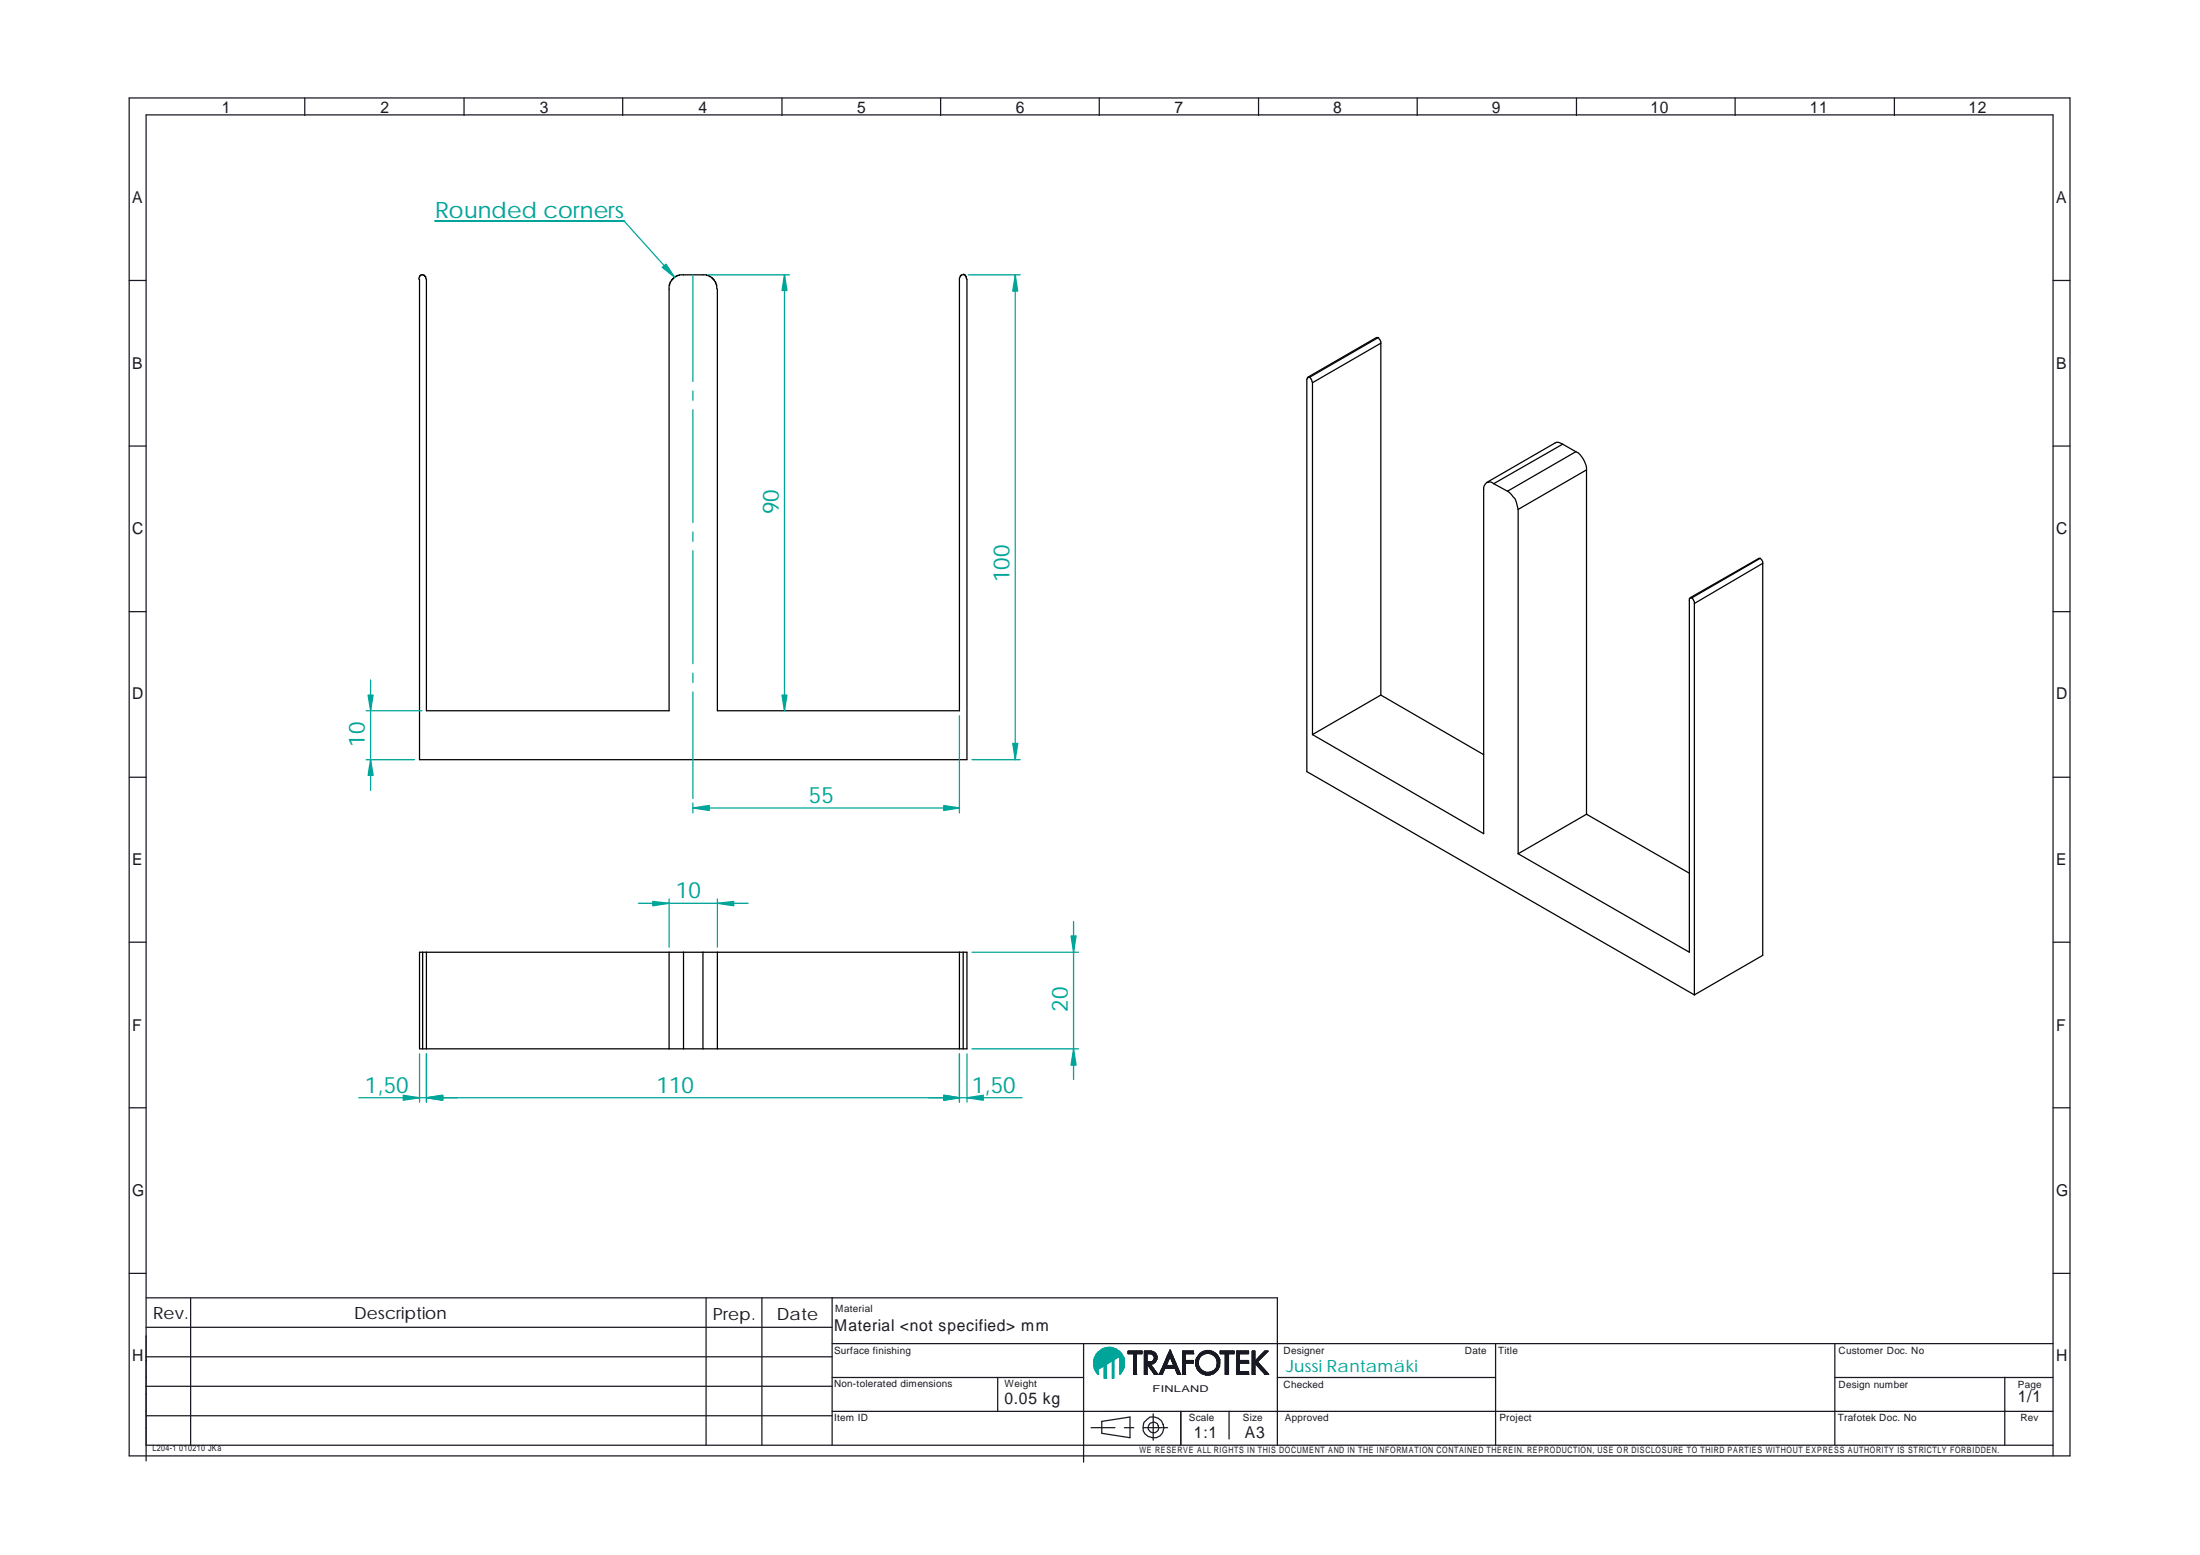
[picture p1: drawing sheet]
<svg xmlns="http://www.w3.org/2000/svg" width="297mm" height="210mm" viewBox="0 0 297 210" stroke-linecap="round" stroke-linejoin="round" font-family="sans-serif">
<g fill="none" stroke="#191924" stroke-width=".17">
<path d="M17.4 13.2h262.1v183.3h-262.1zM41.1 13.2v2.4M62.7 13.2v2.4M84.1 13.2v2.4M105.6 13.2v2.4M127 13.2v2.4M148.4 13.2v2.4M169.9 13.2v2.4M191.3 13.2v2.4M212.9 13.2v2.4M234.3 13.2v2.4M255.8 13.2v2.4"/>
<path d="M17.4 37.9h2.3M277.2 37.9h2.3M17.4 60.2h2.3M277.2 60.2h2.3M17.4 82.6h2.3M277.2 82.6h2.3M17.4 104.9h2.3M277.2 104.9h2.3M17.4 127.2h2.3M277.2 127.2h2.3M17.4 149.5h2.3M277.2 149.5h2.3"/>
<path d="M17.4 171.9h2.3M19.7 175.2h152.8v19.9M19.7 179.2h92.7M25.7 175.2v19.9M95.3 175.2v19.9M102.9 175.2v19.9M112.4 175.2v19.9M277.2 171.9h2.3M19.7 183.1h92.7M19.7 187.1h92.7M19.7 191.1h92.7M19.7 195.1h257.5"/>
<path d="M112.4 190.5h164.8M112.4 185.9h33.9M112.4 181.4h164.8M134.7 185.9v4.6M146.3 181.4v16M147.3 192.7h3.2M148.8 191.9l3.8-.6v2.8l-3.8-.6zM151.8 192.7h1.3M152.3 182.7h.8M152.4 182.4l-.1 .1M152.5 182.4l-.2 .2M152.6 182.4l-.3 .2"/>
<path d="M152.7 182.4l-.4 .3M152.7 182.4l-.3 .3M152.8 182.4l-.3 .3M153.1 185.5h.4M153.1 182.7v2.8M153.2 182.4l-.3 .3 .3-.3-.4 .3 .3-.3-.4 .3 .2-.3-.3 .3M153.3 182.4l-.3 .3M153.4 182.4l-.3 .3M153.4 182.9l-.3 .3 .3-.4-.3 .3M153.4 183l-.3 .3M153.4 183.1l-.3 .3M153.4 183.1l-.3 .4"/>
<path d="M153.4 183.2l-.3 .4M153.4 183.3l-.3 .4M153.4 183.4l-.3 .3M153.4 183.5l-.3 .3M153.4 183.6l-.3 .3M153.4 183.7l-.3 .3M153.4 183.7l-.3 .4M153.4 183.8l-.3 .4M153.4 184l-.3 .3 .3-.4-.3 .3M153.4 184.1l-.3 .3M153.4 184.2l-.3 .3M153.4 184.2l-.3 .4"/>
<path d="M153.4 184.3l-.3 .4M153.4 184.5l-.3 .3 .3-.4-.3 .4M153.4 184.6l-.3 .3M153.4 184.7l-.3 .3M153.4 184.8l-.3 .3M153.4 184.8l-.3 .4M153.4 184.9l-.3 .4M153.4 185.1l-.3 .3 .3-.4-.3 .3M153.4 185.2l-.3 .3M153.4 185.3l-.2 .2M153.4 185.4l-.1 .1M153.5 182.4l-.4 .4"/>
<path d="M153.6 182.4l-.5 .5M153.7 182.4l-.6 .6M153.8 182.4l-.7 .7M153.8 182.4l-.3 .3M153.9 182.4l-.3 .3M154.2 182.4v.3h-.8v2.8M154.2 182.4h-1.9v.3M154.2 182.4l-.4 .3 .2-.3-.3 .3M154.2 182.4l-.3 .3 .3-.2-.2 .2 .2-.1-.1 .1 .1-.1M154.3 192.7h3.3M154.5 185.5h.4M154.6 182.4l-.1 .1"/>
<path d="M154.7 182.4l-.2 .2M154.9 191.6l.4-.3a1.44 1.44 0 0 1 1.8 1.8 1.44 1.44 0 0 1-2.5 .5l-.3-.5v-.6l.1-.5zM154.9 183.8h.5M154.9 182.4l-.4 .3 .3-.3-.3 .2M154.9 182.8l-.4 .3M154.9 182.9l-.4 .3M154.9 183l-.4 .3M154.9 183.1l-.4 .3M154.9 183.1l-.4 .4M154.9 183.2l-.4 .4M154.9 183.3l-.4 .4M154.9 183.5l-.4 .3 .4-.4-.4 .3"/>
<path d="M154.9 183.6l-.4 .3M154.9 183.7l-.4 .3M154.9 183.7l-.4 .4M154.9 183.8l-.4 .4M154.9 184.2l-.4 .4M154.9 184.3l-.4 .4M154.9 184.4l-.4 .4M154.9 184.6l-.4 .3 .4-.4-.4 .3M154.9 184.7l-.4 .3M154.9 184.8l-.4 .3M154.9 184.8l-.4 .4M154.9 184.9l-.4 .4"/>
<path d="M154.9 185.1l-.4 .3 .4-.4-.4 .3M154.9 185.2l-.4 .3M154.9 185.3l-.3 .2M154.9 185.3l-.2 .2M154.9 185.4l-.1 .1M154.9 184.2v1.3M154.9 184.2l1 1.3M154.9 182.4l-.4 .4M154.9 184.2l.3-.4-.7 .7 .6-.7-.6 .6 .5-.6-.5 .5M154.9 184.2l.4-.4-.4 .4M155 182.4l-.5 .5M155.1 182.4l-.6 .6"/>
<path d="M155.1 182.7l.4-.3-.2 .3M155.2 184.5l.2-.2-.2 .3M155.3 184.2h.1M155.3 184.2l1 1.3M155.3 184.2l-.2 .1M155.4 182.4a.89 .89 0 0 1 .8 .9 .89 .89 0 0 1-.8 .9M155.4 182.7a.55 .55 0 0 1 .5 .6 .55 .55 0 0 1-.5 .5M155.4 182.7h-.5v1.1M155.4 182.4h-.9v3.1M155.4 182.4l-.5 .3 .3-.3-.7 .7M155.4 182.7l.3-.2-.3 .2M155.4 183.8l-.4 .4"/>
<path d="M155.4 184.2l-.3 .2 .3-.2-.2 .3M155.4 184.2l-.2 .3M155.4 184.4l-.1 .2M155.5 183.8l-.5 .4M155.5 184.1l.7-.6-.6 .6M155.5 184.4l-.2 .3 .2-.2-.1 .3M155.6 182.5l-.2 .2M155.6 183.7l-.6 .6 1.2-1.1-.8 1M155.6 184.5l-.2 .3M155.6 184.6l-.2 .2M155.6 185.1l.3-.2-.3 .3M155.7 184.7l-.3 .2"/>
<path d="M155.7 184.8l-.2 .1M155.7 190.9v3.5M155.8 182.5l-.3 .2M155.8 182.6l-.3 .2M155.8 183l.2-.3-.2 .4M155.8 183.5l.4-.4-.4 .5M155.8 184.8l-.3 .2 .3-.2-.2 .3M155.8 185.4l.2-.2-.1 .2M155.9 185.5h.5M155.9 182.6l-.3 .2M155.9 184.8l-.3 .3M155.9 185l-.2 .2"/>
<path d="M156 182.6l-.3 .3M156 182.7l-.3 .3M156 185l-.3 .3M156 185.1l-.2 .2 .2-.2M156 182.8l-.2 .3M156 183.8l-.1 .1M156.1 183.6l-.4 .5M156.1 183.7l-.3 .3M156.1 185.3l-.2 .2M156.1 185.3l-.1 .2 .2-.2-.2 .2 .2-.1-.1 .1M156.2 183l-.3 .3 .2-.3-.2 .2 .2-.4-.3 .3M156.2 183.1l-.3 .3"/>
<path d="M156.2 183.4l-.8 .8 .8-.9-.8 .9M156.3 185.4l-.1 .1M156.5 185.5h.5M156.7 185.1l.9-.8-.9 .9M157.1 185.2l-.4 .3M157.1 185.3l-.3 .2M157.1 185l-.5 .5M157.2 184.8l-.7 .6M157.2 184.7l-.6 .6M157.2 184.8l-.7 .7M157.3 184.7h1.4M157.3 184.7l-.4 .8 .1-.1"/>
<path d="M157.3 184.7l.3-.4-1 1M157.5 184.3h1M157.5 184.3l.5-1.2 .5 1.2M157.5 184.2l-.7 .6M157.5 184.3l-.7 .6M157.5 184.3l-.8 .7M157.6 183.1l.6-.5-.7 .7M157.6 184.1l-.7 .7M157.6 184l-.6 .7M157.6 183.8l-.6 .7M157.6 183.9l-.6 .7M157.6 182.9l.5-.3-.5 .4"/>
<path d="M157.6 183.7l-.5 .7M157.7 183.7l-.6 .6M157.7 183.6l-.6 .6M157.7 184.3l-.3 .4M157.8 182.6l.3-.2-.3 .3M157.8 183.5l-.7 .7M157.8 184.3l-.3 .4M157.9 183.2l-.7 .7M157.9 183.3l-.8 .8M157.9 183.1l-.6 .7M157.9 184.3l-.3 .4 .4-.4-.4 .4M158 182.2l-1.5 3.3"/>
<path d="M158 182.2l1.3 3.3M158 182.3l-.1 .1M158 182.4l-.2 .2M158 182.2v.1M158 182.3l-.1 .2M158.1 182.5l-.4 .3M158.1 184.3l-.4 .4M158.2 182.7l-.8 .8M158.2 182.8l-.8 .8M158.2 182.6l-.6 .5M158.2 184.3l-.4 .4M158.2 184.7l.5-.6-.5 .6"/>
<path d="M158.2 182.9l-.2 .2M158.2 183l-.2 .2M158.2 182.8l-.9 .9M158.2 184.3l-.3 .4M158.3 183.1l-.2 .2M158.3 183.1l-.2 .3M158.3 183l-.2 .2M158.3 184.3l-.3 .4M158.4 183.1l-.2 .3M158.4 183.2l-.2 .3M158.4 183.3l-.2 .3M158.4 184.3l-.3 .4 .4-.4"/>
<path d="M158.4 184.7l.4-.5-.3 .5 .3-.4-.2 .4 .3-.3-.2 .3M158.5 183.4l-.3 .3M158.5 183.5l-.3 .2M158.5 183.6l-.3 .2M158.6 183.6l-.3 .2M158.6 183.7l-.3 .2M158.6 183.7l-.3 .3M158.7 184.7l.3 .8M158.7 183.7l-.3 .3M158.7 183.8l-.3 .3M158.7 183.9l-.3 .3M158.7 184l-.2 .2"/>
<path d="M158.7 184.2l-.4 .5 .5-.5M158.9 184.5l-.2 .3M159 185.5h.4M159 184.6l-.3 .2M159 184.7l-.3 .2M159 184.8l-.3 .2M159.1 184.8l-.3 .2M159.1 184.8l-.3 .3M159.1 184.9l-.3 .3M159.2 184.9l-.3 .3M159.2 185l-.3 .3M159.2 185.1l-.3 .2"/>
<path d="M159.3 185.2l-.3 .2M159.3 185.3l-.3 .2M159.3 185.3l-.2 .2 .2-.2-.1 .2 .1-.1v.1M159.4 190.5v4.6M159.7 185.5h.4M159.7 185.5l.3-.2-.2 .2 .2-.2-.1 .2 .1-.1-.1 .1M159.8 182.4l-.1 .1M160 183.7h1.1M160 182.8l-.3 .3M160 183l-.3 .3M160 183.1l-.3 .3M160 183.1l-.3 .4"/>
<path d="M160 183.4l-.3 .3 .3-.4-.3 .4M160 183.6l-.3 .3M160 183.7l-.3 .3M160 183.7l-.3 .4 .4-.4M160 184.1l-.3 .3M160 184.2l-.3 .3M160 184.2l-.3 .4M160 184.5l-.3 .3 .3-.4-.3 .4M160 184.6l-.3 .3M160 184.7l-.3 .3M160 184.8l-.3 .3M160 182.9l-.3 .3"/>
<path d="M160 183.2l-.3 .4M160 183.5l-.3 .3M160 184.3l-.3 .4M160 184.8l-.3 .4M160 185l-.3 .3 .3-.4-.3 .4M160 185.1l-.3 .3M160 185.2l-.3 .3M160.2 182.4l-.5 .5 .4-.5-.4 .4 .3-.4-.3 .3 .2-.3-.2 .2 .2-.2-.2 .2M160.3 182.4l-.6 .6M160.4 182.4l-.7 .7M160.4 183.7l-.7 .6 .6-.6-.6 .5 .5-.5-.5 .5M160.4 182.4l-.3 .3"/>
<path d="M160.6 183.7l-.4 .3 .2-.3-.3 .3M160.7 183.7l-.3 .3M160.8 182.4l-.4 .3 .2-.3-.3 .3 .2-.3-.3 .3M160.8 183.7l-.4 .3M160.9 183.7l-.4 .3M160.9 182.4l-.4 .3M161 182.4l-.4 .3M161 182.4l-.3 .3M161.1 182.4h-1.4v3.1M161.1 182.4v.3M161.1 183.7v.3h-1.1v1.5M161.1 182.4l-.2 .3 .2-.2-.1 .2 .1-.1-.1 .1 .1-.1"/>
<path d="M161.1 183.7l-.4 .3 .3-.3-.4 .3M161.1 182.4l-.3 .3M161.1 183.7l-.2 .3 .2-.3-.1 .3 .1-.2-.1 .2 .1-.1M161.2 182.7h-1.2v1M161.5 184.6l.3-.3-.3 .4M161.7 184.9l.3-.2-.2 .2M161.8 183.8l-.3 .4 .3-.2-.3 .3 .3-.2-.3 .3 .3-.2-.3 .3 .3-.3M161.8 183.6l-.3 .4 .3-.3M161.8 183.7l-.3 .4M161.9 183.5l-.4 .4M161.9 184.4l-.3 .3M161.9 184.5l-.3 .3"/>
<path d="M161.9 184.6l-.3 .2M162 183.3l-.5 .5M162 184.6l-.3 .2M162.1 182.7a1.63 1.63 0 0 1 2.4 .5 1.63 1.63 0 0 1-.9 2.3 1.61 1.61 0 0 1-2-.7 1.61 1.61 0 0 1 .5-2.1zM162.1 183.1l-.6 .6M162.1 182.6l-.3 .4M162.1 185.3l.2-.3-.2 .3M162.1 184.8l-.3 .2M162.1 184.8l-.2 .2M162.1 184.8l-.2 .3 .2-.2-.1 .3M162.2 182.6l-.5 .5M162.2 184.9l-.2 .3"/>
<path d="M162.2 185l-.2 .2M162.3 182.5l-.7 .7M162.4 182.5l-.9 .8M162.5 182.5l-1 .9M162.5 185.1l-.4 .2M162.6 182.4l-1.1 1.1M162.6 185.2l-.3 .2M162.6 182.7l.5-.4-.4 .4M162.6 185.2l-.2 .2 .3-.2M162.7 185.3l-.2 .2M162.8 182.4l-1.3 1.3 1.2-1.3-1.2 1.2M162.8 182.6l.4-.3-.4 .4"/>
<path d="M162.8 185.3l-.2 .2 .4-.2-.3 .3 .4-.3-.3 .3 .4-.3-.3 .3 .3-.3M162.9 182.3l-.7 .7M163 182.3l-.5 .5M163.3 182.3l-.4 .3M163.3 182.4l-.2 .2 .4-.2-.3 .2 .4-.2M163.3 185.3l-.3 .3M163.4 182.7l.3-.2-.2 .2M163.5 185.2l-.4 .4M163.5 185.5l1.2-1.1-1.1 1.1M163.6 182.4l-.3 .2M163.6 182.4l-.3 .3M163.6 185.2l-.4 .4 .5-.4"/>
<path d="M163.7 182.4l-.3 .3M163.7 182.5l-.3 .2M163.8 182.5l-.2 .2M163.8 182.6l-.2 .2M163.8 185l-.6 .6M164 182.6l-.3 .2M164.1 182.6l-.4 .3M164.1 182.7l-.2 .2M164.2 182.7l-.3 .3M164.2 182.8l-.2 .2M164.3 182.8l-.3 .3M164.3 184.5l.4-.4-.4 .5"/>
<path d="M164.3 182.9l-.2 .2 .2-.1M164.3 184.2l.4-.3-.4 .4M164.4 183l-.2 .2 .2-.1M164.4 183.1l-.2 .2M164.4 183.1l-.1 .2 .2-.2-.2 .3M164.4 184.9l-.4 .4M164.5 183.2l-.2 .3M164.5 184.7l-.7 .7M164.5 184.8l-.6 .5M164.6 183.2l-.3 .3M164.6 183.4l-.3 .3 .3-.4-.3 .3M164.6 184.5l-.9 1"/>
<path d="M164.6 184.6l-.9 .9M164.7 183.5l-.4 .2M164.7 183.5l-.4 .3 .4-.2-.3 .4M164.7 183.7l-.4 .4M164.7 183.8l-.4 .4M164.7 184l-.4 .4M164.7 184.2l-.5 .6M164.7 184.3l-1.3 1.3 1.3-1.4-1.4 1.4M164.8 182.7h.6M164.8 182.5v-.1v.2l.1-.2-.1 .2 .2-.2-.2 .3M165.1 182.4l-.3 .3M165.2 182.4l-.4 .3"/>
<path d="M165.3 182.4l-.4 .3M165.4 182.4l-.4 .3M165.4 182.7v2.8M165.4 182.7l.5-.3-.5 .4 .5-.4-.5 .5 .6-.5-.6 .6 .7-.6-.2 .3M165.7 182.4l-.3 .3 .2-.3-.4 .3 .2-.3-.3 .3M165.8 182.4l-.4 .3M165.9 182.7v2.8h-.5M165.9 183.3l-.5 .4 .5-.5-.5 .4M165.9 182.7l-.5 .4M165.9 182.8l-.5 .3M165.9 182.9l-.5 .3M165.9 183l-.5 .3"/>
<path d="M165.9 183.1l-.5 .3M165.9 183.1l-.5 .4M165.9 183.4l-.5 .3M165.9 183.5l-.5 .3M165.9 183.6l-.5 .3M165.9 183.7l-.5 .3M165.9 183.8l-.5 .4 .5-.5-.5 .4M165.9 183.9l-.5 .3M165.9 184l-.5 .3M165.9 184.1l-.5 .3M165.9 184.2l-.5 .3M165.9 184.2l-.5 .4"/>
<path d="M165.9 184.4l-.5 .4 .5-.5-.5 .4M165.9 184.5l-.5 .3M165.9 184.6l-.5 .3M165.9 184.7l-.5 .3M165.9 184.8l-.5 .3M165.9 184.9l-.5 .4 .5-.5-.5 .4M165.9 185l-.5 .3M165.9 185.1l-.5 .3M165.9 185.4l-.2 .1 .2-.2-.3 .2 .3-.2-.4 .2 .4-.3-.5 .3M165.9 190.5v3.7M166.2 182.4l-.3 .3M166.3 182.4l-.4 .3"/>
<path d="M166.4 182.4l-.4 .3M166.5 182.4l-.4 .3M166.6 182.4v.3h-.7M166.6 182.4h-1.8v.3M166.6 182.4l-.4 .3M166.6 182.5l-.2 .2M166.6 182.6l-.1 .1 .1-.1-.1 .1M167 185.5h1.7M167 182.4v.1M167.1 182.4l-.1 .2M167.2 182.4l-.2 .2M167.3 183.7h1.3"/>
<path d="M167.3 185.2h1.3M167.3 182.9l-.3 .3M167.3 183.4l-.3 .3M167.3 182.4l-.3 .3 .4-.3-.4 .4M167.3 182.8l-.3 .3M167.3 183l-.3 .3M167.3 183.1l-.3 .3M167.3 183.1l-.3 .4M167.3 183.2l-.3 .4M167.3 183.3l-.3 .4M167.3 183.5l-.3 .3M167.3 183.7l-.3 .3 .3-.4-.3 .3"/>
<path d="M167.3 184.1l-.3 .3M167.3 184.2l-.3 .3M167.3 184.2l-.3 .4M167.3 184.3l-.3 .4M167.3 184.4l-.3 .4M167.3 184.5l-.3 .3M167.3 184.6l-.3 .3M167.3 184.8l-.3 .3 .3-.4-.3 .3M167.3 184.8l-.3 .4M167.3 184.9l-.3 .4M167.3 185l-.3 .3M167.3 185.1l-.3 .3"/>
<path d="M167.3 185.2l-.3 .3M167.4 183.7l-.4 .4M167.5 183.7l-.5 .5M167.5 182.4l-.5 .5M167.6 183.7l-.6 .5M167.6 182.4l-.6 .6M167.6 185.2l-.4 .3 .3-.3-.5 .3M167.6 185.2l-.3 .3M167.7 183.7l-.7 .6M167.7 185.2l-.3 .3M167.8 182.4l-.4 .3 .2-.3-.6 .7M167.8 183.7l-.3 .3"/>
<path d="M167.8 185.2l-.3 .3M167.9 182.4l-.3 .3M167.9 183.7l-.3 .3M168 182.4l-.4 .3M168 183.7l-.4 .3M168.1 182.4l-.4 .3M168.1 185.2l-.4 .3 .3-.3-.4 .3 .3-.3-.3 .3M168.2 183.7l-.3 .3 .2-.3-.4 .3M168.2 185.2l-.3 .3M168.3 183.7l-.3 .3M168.3 185.2l-.3 .3M168.4 182.4l-.3 .3 .2-.3-.3 .3 .2-.3-.4 .3"/>
<path d="M168.4 183.7l-.3 .3M168.5 182.4l-.4 .3M168.5 183.7l-.4 .3M168.6 182.4v.3h-1.3v1M168.6 182.4h-1.6v3.1M168.6 183.7v.3M168.6 185.2v.3M168.6 185.2l-.5 .3 .3-.3-.3 .3M168.6 182.6l-.1 .1 .1-.1-.2 .1 .2-.2-.3 .2M168.6 182.4l-.4 .3M168.6 183.7l-.4 .3M168.6 183.7l-.3 .3 .3-.3-.2 .3 .2-.2"/>
<path d="M168.6 183.9l-.1 .1M168.6 185.3l-.3 .2M168.6 185.3l-.2 .2M168.6 185.4l-.1 .1M168.7 184h-1.4v1.2M169.1 185.5h.4M169.1 184.1l1.7-1.7h.4l-1.7 1.7M169.2 182.4l-.1 .1M169.2 182.4l-.1 .2M169.3 182.4l-.2 .2M169.4 182.4h-.3v3.1M169.4 182.4v1.3"/>
<path d="M169.4 185.5v-1.5l1.5 1.5M169.4 184.2l-.3 .3M169.4 182.4l-.3 .3M169.4 182.6l-.3 .3 .3-.4-.3 .3M169.4 182.6l-.3 .4M169.4 182.7l-.3 .4M169.4 182.8l-.3 .3M169.4 182.9l-.3 .3M169.4 183l-.3 .3M169.4 183.1l-.3 .3M169.4 183.1l-.3 .4M169.4 183.2l-.3 .4"/>
<path d="M169.4 183.3l-.3 .4M169.4 183.4l-.3 .3M169.4 183.5l-.3 .3M169.4 183.7l-.3 .3 .3-.4-.3 .3M169.4 184.1l-.3 .3M169.4 184.2l-.3 .4M169.4 184.3l-.3 .4M169.4 184.4l-.3 .4M169.4 184.5l-.3 .3M169.4 184.6l-.3 .3M169.4 184.8l-.3 .3 .3-.4-.3 .3M169.4 184.8l-.3 .4"/>
<path d="M169.4 184.9l-.3 .4M169.4 185l-.3 .3M169.4 185.1l-.3 .3M169.4 185.2l-.3 .3M169.4 185.3l-.2 .2M169.4 185.4l-.1 .1M169.6 184.2l.2-.3-.2 .2 .2-.3 1.5 1.7h-.4M169.8 184l-.1 .2M169.8 184.4l.3-.2-.2 .3M169.9 184l-.2 .2M169.9 184.1l-.1 .1M170 184.1l-.2 .2 .2-.1-.2 .2"/>
<path d="M170.1 184.2l-.3 .2M170.2 184.2l-.3 .3M170.2 184.3l-.3 .2M170.2 184.3l-.3 .3M170.2 184.3l-.2 .3M170.3 184.3l-.3 .3M170.3 184.4l-.3 .2M170.3 184.4l-.3 .3M170.3 184.4l-.2 .3 .2-.2M170.3 184.8l.2-.1-.2 .2M170.3 184.5l-.2 .3M170.3 184.5l-.1 .3 .2-.2-.2 .2"/>
<path d="M170.3 184.9l.3-.1-.3 .2M170.6 184.8l-.2 .2M170.6 185.3l.3-.2-.2 .2M170.7 184.8l-.3 .3M170.7 184.9l-.2 .2M170.8 184.9l-.3 .3 .3-.2-.2 .3M170.8 185.5l.2-.2-.1 .2M170.9 182.4l-1.8 1.8M170.9 185l-.3 .3M170.9 185.1l-.2 .2M170.9 185.2l-.2 .1M170.9 185.2l-.2 .2"/>
<path d="M170.9 185.2l-.1 .2 .2-.2M171.1 182.4l-2 1.9M171.1 185.3l-.2 .2M171.1 185.3l-.1 .2 .2-.1-.1 .1M172.5 185.9h29.4M201.9 181.4v13.7M247.7 185.9h29.5M247.7 181.4v13.7M270.7 185.9h.1M270.7 190.5h.1M270.7 185.9v9.2M277.2 196.5v-181h-257.5v181.7"/>
<circle cx="155.7" cy="192.7" r=".71"/>
<circle cx="163.1" cy="183.9" r="1.3"/>
</g>
<g fill="none" stroke="#00a599" stroke-width=".17">
<path d="M58.8 29.8h25.4l6.9 7.6M93.6 37.1v14.4M95.6 37.1h11M105.9 37.1v58.8M130.7 37.1h7.1M137.1 37.1v65.4M93.6 52.8v1.2M93.6 55.3v15.2M93.6 71.8v1.3M93.6 74.4v15.2M49.4 95.9h7.6M50 91.8v14.9"/>
<path d="M93.6 90.9v1.2M93.6 93.4v14.4M129.5 96.6v13.1M49.4 102.5h6.6M93.6 108.4v1.3M93.6 109.1h35.9M131.2 102.5h6.6M86.2 121.9h14.8M90.3 121.3v6.6M96.9 121.3v6.6M131.2 128.5h14.4M144.9 124.4v21.3"/>
<path d="M48.4 148.2h89.6M56.6 142.3v6.5M57.6 142.3v6.5M129.5 142.3v6.5M130.6 142.3v6.5M131.2 141.6h14.4M147.7 184.5l2.6-2.5-2.6 2.6 2.7-2.6-2.7 2.7 2.8-2.7-2.8 2.8M147.9 185l2.9-2.8-2.9 2.9M148.1 185.3l.2-.1-.1 .2 .1-.1M148.3 185.5a2.12 2.12 0 0 1 .3-3.2 2.12 2.12 0 0 1 3.1 .9l.1 .8-.2 .8-.4 .7M148.3 184.9l-.3 .3 .3-.2-.2 .3 .2-.2M148.3 185.4h.1"/>
<path d="M148.3 185.5h.1M148.3 182.5l-.1 .1M148.5 184.7l2.4-2.5-2.9 2.9M148.6 182.3l-.6 .5M148.7 182.2l-.8 .7M148.8 182.1l-.9 1M148.8 182.1l-1 1M148.9 182l-1.1 1.2M149.1 184.3l-.8 .5v.7M149.1 184.3v1.7M149.1 182l-1.4 1.3M149.1 186l.3-.1-.2 .1 .2-.1-.1 .1h.1"/>
<path d="M149.2 182l-1.5 1.4M149.3 182l-1.6 1.6 1.7-1.6M149.4 184.7l-.3 .2 .3-.1-.3 .2 .3-.2-.3 .4 .3-.2-.3 .3 .3-.2-.3 .2M149.4 185.2l-.3 .2M149.4 185.3l-.3 .2 .3-.2-.3 .4 .3-.2-.3 .3 .3-.2-.3 .3 .3-.2-.3 .2M149.4 185.8l-.3 .2M149.4 182l-1.7 1.7M149.4 181.9l-1.7 1.8 1.8-1.8-1.8 1.9 1.9-1.9M149.7 184l1.4-1.5-1.6 1.6M150 181.9l-2.3 2.3 2.2-2.3-2.2 2.3 2.2-2.3-2.2 2.2 2.1-2.2-2.1 2.1 2-2.1-2 2M150 182l-2.3 2.3 2.4-2.3-2.4 2.4 2.5-2.4M150.2 183.7l-.8 .5v1.8h-.3"/>
<path d="M150.2 183.7v2.3M150.2 184.2l.2-.1-.2 .2 .2-.1-.2 .2 .2-.2-.2 .5 .2-.2M150.2 184.8l.2-.1-.2 .2 .2-.1-.2 .4 .2-.2M150.2 185.3l.2-.1-.2 .2 .2-.1-.2 .4 .2-.2M150.2 185.9l.2-.1-.2 .2M150.4 183.6v2.4h-.2M150.4 183.6l-.2 .4 .2-.2-.2 .3 .2-.2M150.4 184l-.2 .2M150.4 184.6l-.2 .2M150.4 185.1l-.2 .2M150.4 185.6l-.2 .2M150.4 185.7l-.2 .2"/>
<path d="M150.4 185.9l-.2 .1M150.4 185.9l-.1 .1M150.6 182l-2.8 2.8 2.7-2.8-2.7 2.8M150.6 182.1l-2.8 2.8 2.9-2.8M150.7 182.1l-2.8 2.8M150.7 182.1l-2.8 2.9M150.7 183.3l.7-.7-.9 .8M150.8 182.1l-2.9 2.9M150.8 183.2l.6-.5-.4 .5M151 182.3l-2.4 2.3M151 182.3l-2.2 2.2M151 182.3l-2.1 2.1"/>
<path d="M151 182.4l-1.9 1.9M151.1 182.4l-2 2 .3-.2-.3 .3 .3-.2-.3 .3 .3-.2-.3 .4 .3-.2-.3 .2M151.1 183.1l.4-.3-.3 .3M151.2 183.1v2.4M151.2 183.1l-.8 .5M151.2 182.5l-1.4 1.4M151.2 182.6l-1.2 1.1M151.2 183.3l.4-.3-.4 .4 .4-.3-.4 .4M151.3 182.6l-1.2 1.1M151.3 182.6l-1.1 1.1M151.3 182.6l-.8 .9M151.4 185.3l-.2 .2"/>
<path d="M151.5 182.7l-.5 .4M151.5 182.9l-.3 .2M151.6 182.9l-.4 .3M151.6 185l-.4 .4 .3-.2M151.6 183.1l-.4 .5M151.6 184.9l-.4 .4M151.7 183.1l-.5 .6M151.7 183.4l-.5 .5 .5-.6-.5 .5M151.7 184.7l-.5 .5M151.7 184.8l-.5 .5M151.8 183.4l-.6 .6 .6-.5-.6 .7M151.8 184.1l-.6 .6 .6-.8-.6 .6 .6-.7-.6 .6 .6-.7-.6 .6 .6-.6-.6 .5"/>
<path d="M151.8 184.2l-.6 .6M151.8 184.3l-.6 .6 .6-.7-.6 .6M151.8 184.4l-.6 .6M151.8 184.5l-.6 .6 .6-.5"/>
</g>
<g fill="none" stroke="#000" stroke-width=".17">
<path d="M57 37.1h.2l.3 .3 .1 .3v58.2h32.7v-57.4h.1v-.3h.1a1.69 1.69 0 0 1 1.8-1.1h3.1v.1h.3v.1a1.39 1.39 0 0 1 1 1.2h.1v.5h.1v56.9h32.6v-58.4l.1-.1a.32 .32 0 0 1 .4-.3M57.1 37.1h-.1a.3 .3 0 0 0-.4 .3v.3M130 37l.4 .2 .2 .5v64.8h-74v-64.8M176.9 50.9h-.3l-.2 .3v53l52.4 30.1M176.9 50.9l.3 .8M177.2 51.7v47.5M186.1 45.6l.3 .5v.2M186.1 45.6h-.3l-9.2 5.3M186.1 45.6l-9.2 5.3M186.4 46.3l-9.2 5.4M186.4 46.3v47.5M211 60a.91 .91 0 0 0-1-.2l-9.3 5.3"/>
<path d="M211 60l-9.3 5.3M211 60l1.8 1M201.7 65.3a.8 .8 0 0 0-1-.2 .8 .8 0 0 0-.4 1v46.4l-23.1-13.3M201.7 65.3l1.8 1M203.5 66.3a2.97 2.97 0 0 1 1.5 2.5M205 68.8v46.4M212.8 61a2.97 2.97 0 0 1 1.4 2.4M212.8 61l-9.3 5.3M214.2 63.4l-9.2 5.4M214.2 63.4v46.5M237.7 75.4l.2 .2 .1 .4M237.7 75.4h-.2l-9.3 5.3"/>
<path d="M237.7 75.4l-9.3 5.3M238 76l-9.2 5.5M238 76v53l-9.2 5.3M186.4 93.8l-9.2 5.4M186.4 93.8l13.9 8.1M228.4 80.7l-.3 .1v47.7l-23.1-13.3M228.4 80.7l.4 .5v.3M228.8 81.5v52.8M214.2 109.9h.1M214.2 109.9l-9.2 5.3M214.2 109.9l13.9 8M57.1 128.5h-.5v13.1h.5"/>
<path d="M57.1 128.5h.5M57.1 128.5v13.1M57.6 128.5h32.7M57.6 128.5v13.1M90.3 128.5h2M90.3 128.5v13.1M92.3 128.5v13.1M92.3 128.5h2.6M94.9 128.5h2M94.9 128.5v13.1M96.9 128.5h32.6M96.9 128.5v13.1"/>
<path d="M129.5 128.5h.5M129.5 128.5v13.1M130 128.5h.6v13.1h-.6M130 128.5v13.1M57.1 141.6h.5M57.6 141.6h32.7M90.3 141.6h2M92.3 141.6h2.6M94.9 141.6h2M96.9 141.6h32.6M129.5 141.6h.5"/>
</g>
<g fill="#00a599" stroke="#00a599" stroke-width=".17">
<path d="M93.6 109.1l2.2-.4v.7z"/>
<path d="M127.4 108.7l2.1 .4-2.1 .3z"/>
<path d="M127.4 147.8l2.1 .4-2.1 .3z"/>
<path d="M130.6 148.2l2.2-.4v.7z"/>
<path d="M96.9 121.9l2.2-.2v.6z"/>
<path d="M88.1 121.7l2.2 .2-2.2 .4z"/>
<path d="M54.4 147.8l2.2 .4-2.2 .3z"/>
<path d="M57.6 148.2l2.2-.4v.7z"/>
<path d="M144.6 126.3h.7l-.4 2.2z"/>
<path d="M144.9 141.6l.4 2.2h-.7z"/>
<path d="M136.7 100.3h.7l-.3 2.2z"/>
<path d="M50 102.5l.4 2.2h-.7z"/>
<path d="M105.6 93.8h.7l-.4 2.1z"/>
<path d="M105.9 37.1l.4 2.1h-.7z"/>
<path d="M137.1 37.1l.3 2.2h-.7z"/>
<path d="M49.7 93.8h.7l-.4 2.1z"/>
<path d="M89.4 36.1l.5-.4 1.2 1.7z"/>
</g>
<g font-size="3" fill="#00a599">
<text x="58.8" y="29.4">Rounded corners</text>
<text x="105.2" y="69.4" transform="rotate(-90 105.2 69.4)">90</text>
<text x="136.3" y="78.6" transform="rotate(-90 136.3 78.6)">100</text>
<text x="49.3" y="100.8" transform="rotate(-90 49.3 100.8)">10</text>
<text x="109.2" y="108.4">55</text>
<text x="91.3" y="121.3">10</text>
<text x="144.2" y="136.6" transform="rotate(-90 144.2 136.6)">20</text>
<text x="49.3" y="147.5">1,50</text>
<text x="88.6" y="147.5">110</text>
<text x="131.2" y="147.5">1,50</text>
</g>
<g font-size="2.3" fill="#191924">
<text x="20.7" y="178">Rev.</text>
<text x="47.8" y="178">Description</text>
<text x="96.3" y="178.2">Prep.</text>
<text x="104.9" y="178.2">Date</text>
</g>
<text font-size="2.3" fill="#00a599" x="173.7" y="185.3">Jussi Rantamäki</text>
<g font-size="2.2" fill="#191924">
<text x="30" y="15.3">1</text>
<text x="51.4" y="15.3">2</text>
<text x="72.9" y="15.3">3</text>
<text x="94.3" y="15.3">4</text>
<text x="115.7" y="15.3">5</text>
<text x="137.2" y="15.3">6</text>
<text x="158.6" y="15.3">7</text>
<text x="180" y="15.3">8</text>
<text x="201.4" y="15.3">9</text>
<text x="222.8" y="15.3">10</text>
<text x="244.3" y="15.3">11</text>
<text x="265.8" y="15.3">12</text>
<text x="17.9" y="27.4">A</text>
<text x="277.6" y="27.4">A</text>
<text x="17.9" y="49.8">B</text>
<text x="277.6" y="49.8">B</text>
<text x="17.9" y="72.1">C</text>
<text x="277.6" y="72.1">C</text>
<text x="17.9" y="94.4">D</text>
<text x="277.6" y="94.4">D</text>
<text x="17.9" y="116.8">E</text>
<text x="277.6" y="116.8">E</text>
<text x="17.9" y="139.1">F</text>
<text x="277.6" y="139.1">F</text>
<text x="17.9" y="161.4">G</text>
<text x="277.6" y="161.4">G</text>
<text x="112.6" y="179.7">Material &lt;not specified&gt; mm</text>
<text x="17.9" y="183.7">H</text>
<text x="277.6" y="183.7">H</text>
<text x="135.6" y="189.6">0.05 kg</text>
<text x="272.5" y="189.2">1/1</text>
<text x="161.2" y="194.2">1:1</text>
<text x="168.1" y="194.2">A3</text>
</g>
<g font-size="1.4" fill="#191924">
<text x="112.8" y="177.1">Material</text>
<text x="112.6" y="182.7">Surface finishing</text>
<text x="173.3" y="182.7">Designer</text>
<text x="197.8" y="182.7">Date</text>
<text x="202.3" y="182.7">Title</text>
<text x="248.2" y="182.7">Customer Doc. No</text>
<text x="112.6" y="187.2">Non-tolerated dimensions</text>
<text x="112.6" y="191.8">Item ID</text>
<text x="135.6" y="187.2">Weight</text>
<text x="160.5" y="191.8">Scale</text>
<text x="167.8" y="191.8">Size</text>
<text x="173.3" y="187.3">Checked</text>
<text x="173.5" y="191.8">Approved</text>
<text x="202.4" y="191.8">Project</text>
<text x="248.2" y="191.9">Trafotek Doc. No</text>
<text x="248.2" y="187.3">Design number</text>
<text x="272.5" y="187.3">Page</text>
<text x="272.8" y="191.9">Rev</text>
</g>
<text font-size="1.3" fill="#191924" x="155.6" y="187.9">FINLAND</text>
<g font-size="1.2" fill="#191924">
<text x="20.6" y="195.8">L204-1 010210 JKa</text>
<text x="153.8" y="196.2">WE RESERVE ALL RIGHTS IN THIS DOCUMENT AND IN THE INFORMATION CONTAINED THEREIN. REPRODUCTION, USE OR DISCLOSURE TO THIRD PARTIES WITHOUT EXPRESS AUTHORITY IS STRICTLY FORBIDDEN.</text>
</g>
</svg>
